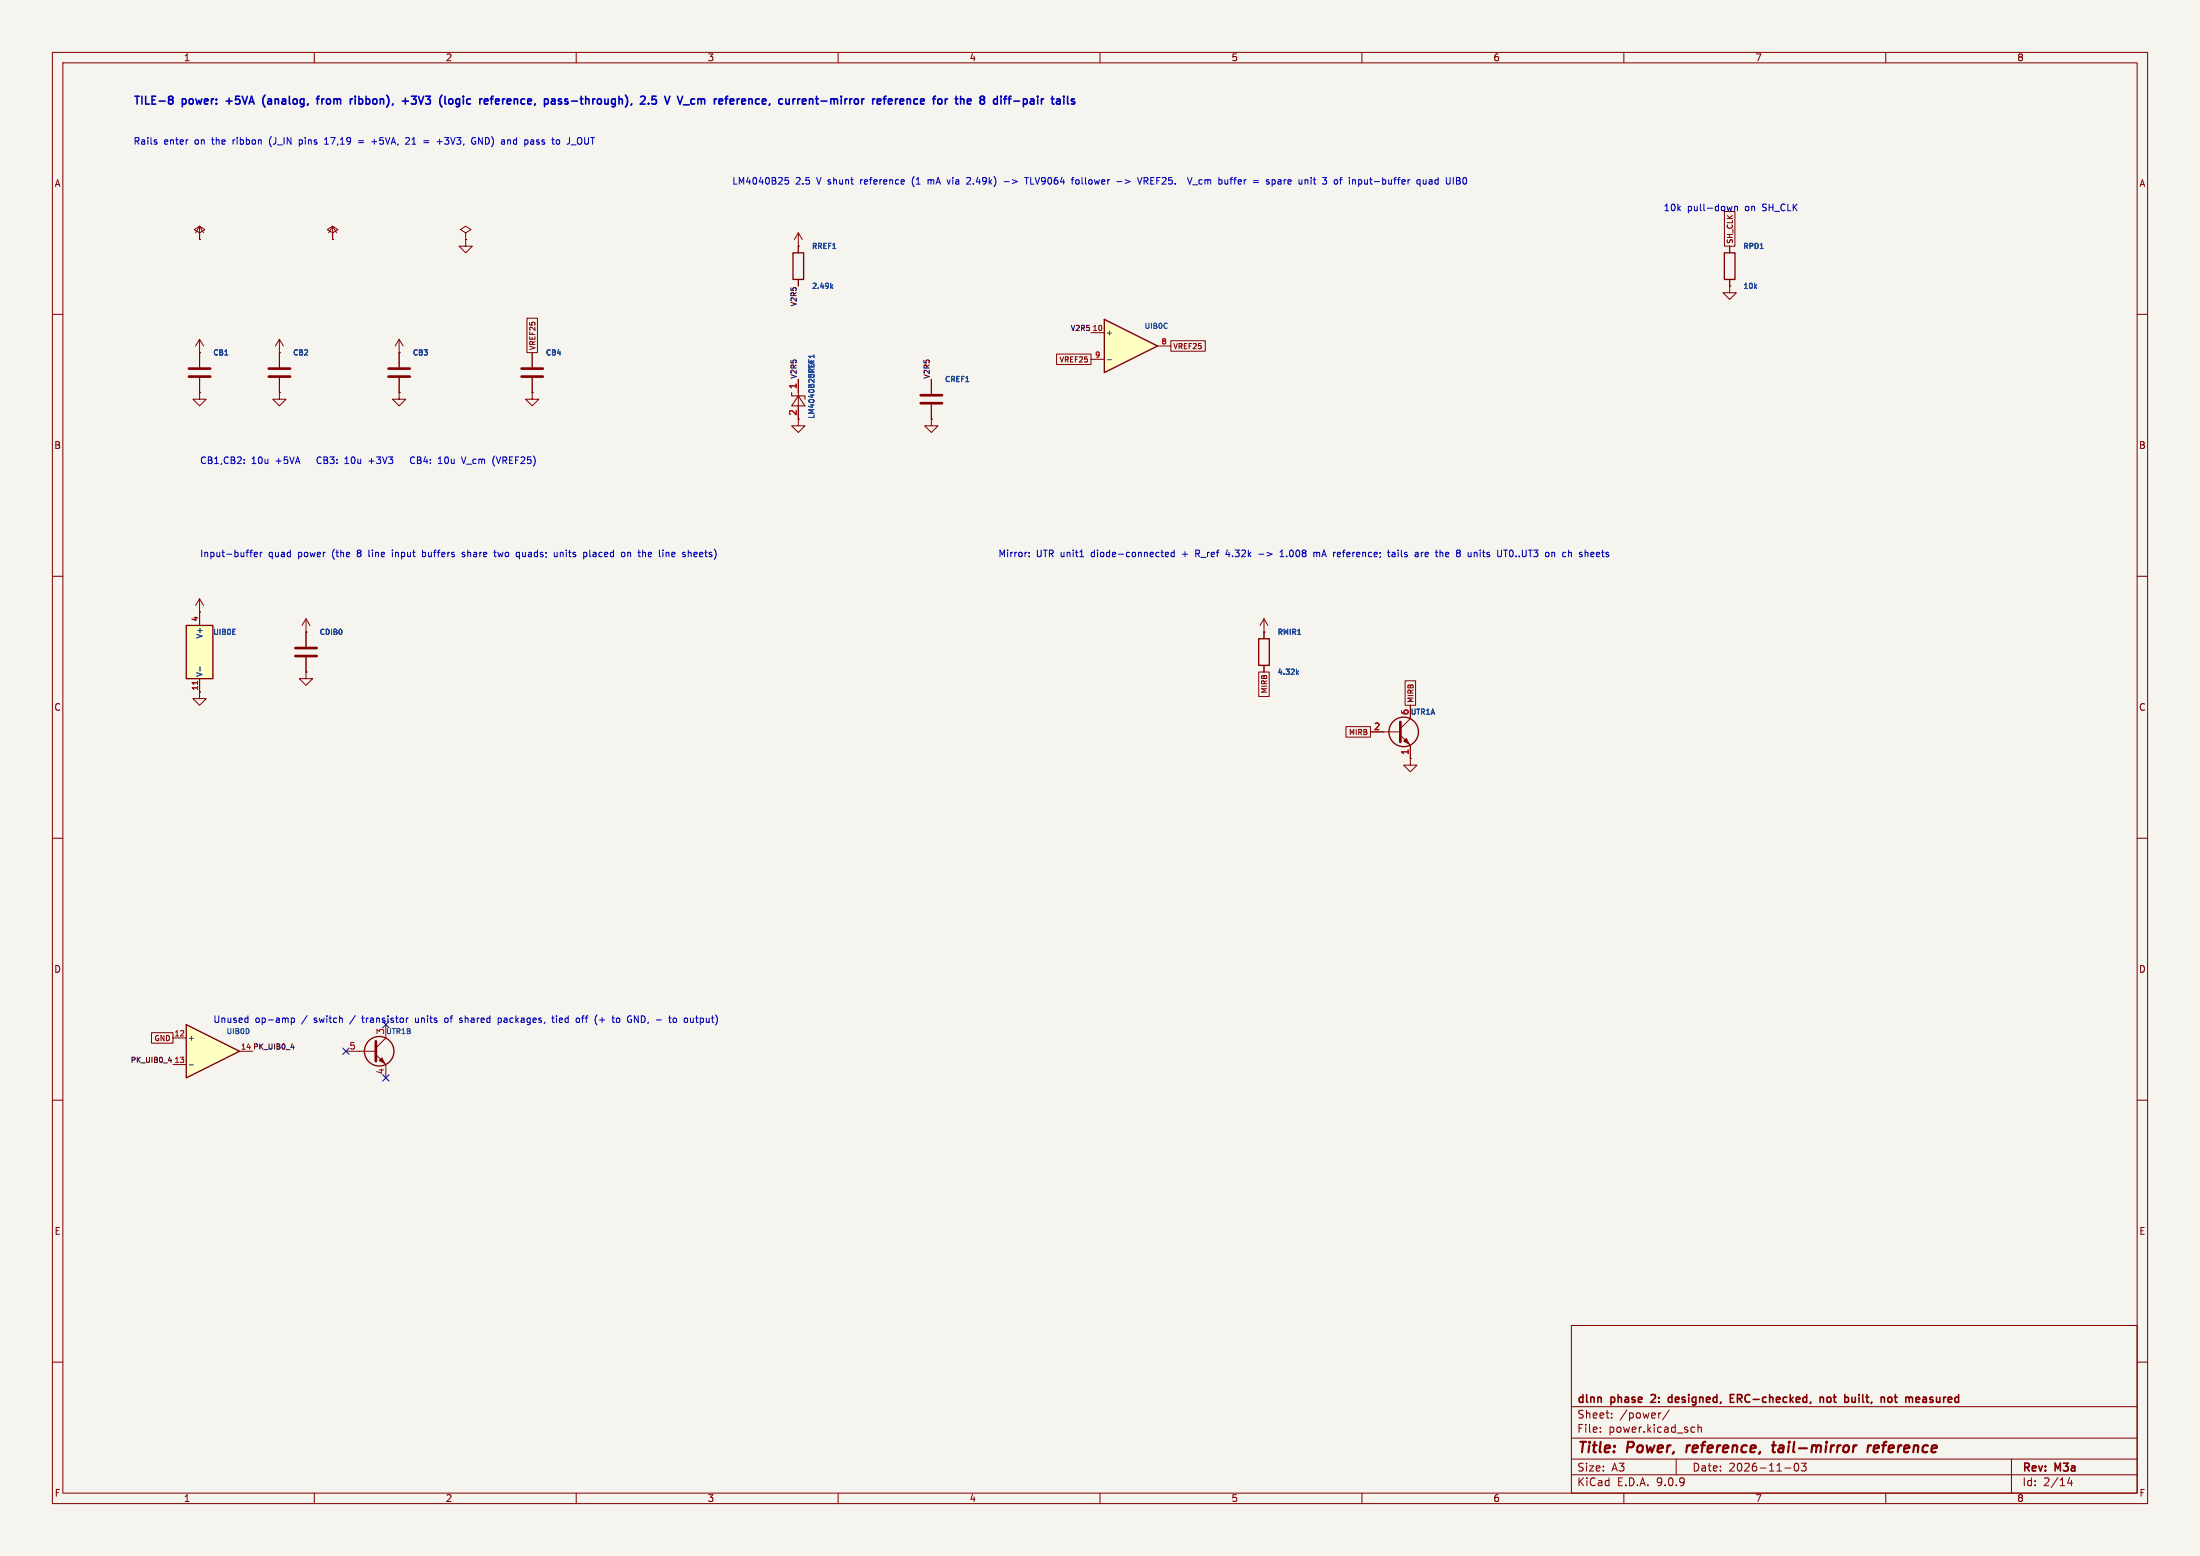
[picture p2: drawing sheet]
<svg xmlns="http://www.w3.org/2000/svg" width="420mm" height="297mm" viewBox="0 0 420 297" stroke-linecap="round" stroke-linejoin="round" font-family="sans-serif">
<path d="M0 0h420v297h-420z" fill="#f5f4ef" stroke="#f5f4ef" stroke-width=".19"/>
<g fill="none" stroke="#840000" stroke-width=".19">
<path d="M10 10h400v277h-400zM12 12h396v273h-396zM60 10v2M110 10v2M160 10v2M210 10v2M260 10v2M310 10v2M360 10v2M88.9 44.5l1-.7-1-.6-1 .6 1 .7v1.2M88.9 45.7h.1M10 60h2"/>
<path d="M408 60h2M10 110h2M408 110h2M10 160h2M269.2 144.8v1.3h1.3l-1.3 1.2-1.2-1.2h1.2M269.2 144.8h.1M408 160h2M73.7 195.6v2.5l-1.9 1.9M10 210h2M66 200.7h5.8M71.8 201.3l1.9 1.9v2.5M408 210h2"/>
<path d="M300 253h108v32h-108zM10 260h2M300 278.5h108M300 274.5h108M300 268.5h108M305.5 273.2v.2M305.5 272.5v.1M307.7 270.5v.2M307.7 269.8v.1M317.1 269.7l-.3 .1M318.7 269.1l-1.3 1.9M320 278.5v3"/>
<path d="M323.1 272.4l.4 .1M323.5 273.3l-.4 .1M324.2 272.5l.2-.1 .3 .1 .1 .9M324.2 271.9v1.5M342.7 279.4l.2-.1a.8 .8 0 0 1 .5 .7 .8 .8 0 0 1-.5 .8l-.2-.2-.2-.4zM343.9 279.3h.9l-.5 .6 .4 .1v.6l-.2 .2-.6-.2M384 278.5v6.5M408 260h2M60 285v2M110 285v2M160 285v2M210 285v2"/>
<path d="M260 285v2M300 281.5h108M310 285v2M340.7 280.2h1.2M360 285v2M395.1 282l-.4 1.1h1M395.4 282.6v1"/>
</g>
<path d="M322.1 275.9l-.2 1.3M338.3 275.9h.7M338.6 275.2l-.2 1.7 .1 .2 .4 .1M356.6 275.9l-.1 1.3M357.2 275.9l-.4 .1-.2 .3M358.5 275.9l-.6 .1-.2 .9 .2 .3h.4M358.7 276.3l-1 .2" fill="none" stroke="#840000" stroke-width=".4"/>
<g fill="none" stroke="#840000" stroke-width=".3">
<path d="M315.3 266.3h-.1M316 266.8l-.9 .9h.9M319.2 266.8l-.4-.1-.3 .3 .1 .6h.6M330.3 266.9h.5M331 266.2h-.7v1.5h.7M347.5 266.8l.2-.1 .3 .1 .1 .9M347.5 266.7v1M349.4 266.8l-.4-.1-.2 .3 .1 .6h.5M354.2 267.5l-.4 .2M354.2 266.7v1M360.7 266.7l.3 .1 .2 .2-.1 .5-.4 .2M361.6 266.7h.6"/>
<path d="M361.8 266.2v1.3l.4 .2M367.5 266.7l-.4 .1M367.6 267.1h-.3a.29 .29 0 0 0-.3 .3 .29 .29 0 0 0 .3 .3h.3"/>
</g>
<path d="M71.8 198.8v3.8" fill="none" stroke="#840000" stroke-width=".51"/>
<circle cx="72.4" cy="200.7" r="2.82" fill="none" stroke="#840000" stroke-width=".25"/>
<path d="M72.4 202.4l.5-.5 .5 1z" fill="#840000" stroke="#840000" stroke-width=".19"/>
<path d="M35.6 195.6l10.1 5.1-10.1 5z" fill="#ffffc2"/>
<g fill="none" stroke="#840000" stroke-width=".25">
<path d="M151.4 48.3h2v5h-2zM329.2 48.3h2v5h-2zM240.3 121.9h2v5.1h-2zM35.6 195.6l10.1 5.1-10.1 5z"/>
<circle cx="268" cy="139.7" r="2.82"/>
</g>
<g fill="none" stroke="#840000" stroke-width=".19">
<path d="M38.1 44.5l1-.7-1-.6-1 .6 1 .7v1.2M38.1 45.7h.1M38.1 43.2l-.8 1.3M38.1 43.2l.8 1.3M38.1 43.2v2.5M63.5 44.5l1-.7-1-.6-1 .6 1 .7v1.2M63.5 45.7h.1M63.5 43.2l-.8 1.3M63.5 43.2l.8 1.3M63.5 43.2v2.5M88.9 45.7v1.3h1.3l-1.3 1.3-1.3-1.3h1.3M88.9 45.7h.1"/>
<path d="M152.4 47h.1M152.4 44.5v3.8M152.4 53.3v1.3M152.4 44.5l-.8 1.2M152.4 44.5l.8 1.2M330.2 54.6v1.3h1.3l-1.3 1.3-1.3-1.3h1.3M330.2 54.6h.1M330.2 47v1.3M330.2 53.3v1.3M177.8 72.4v2.8M177.8 77.2v2.8M177.8 80v1.3h1.3l-1.3 1.3-1.3-1.3h1.3"/>
<path d="M177.8 80h.1M241.3 118.1v3.8M241.3 118.1l-.8 1.3M241.3 118.1l.8 1.3M241.3 120.7h.1M241.3 127v1.3M261.6 139.7h5.7M269.2 134.6v2.6l-1.9 1.9M267.3 140.3l1.9 1.9v2.6M33 198.1h2.6M33 203.2h2.6M45.7 200.7h2.6"/>
</g>
<path d="M158.7 54.7l.3 .4M159 54.4l-.4 .4M247.6 128.3l.3 .4M247.9 128.1l-.4 .3M36.2 203.3h.7" fill="none" stroke="#006464" stroke-width=".19"/>
<path d="M175.8 75.4h4M175.8 77h4M267.3 137.8v3.8" fill="none" stroke="#840000" stroke-width=".51"/>
<path d="M268 141.5l.5-.5 .5 1z" fill="#840000" stroke="#840000" stroke-width=".19"/>
<path d="M210.8 61l10.2 5-10.2 5.1z" fill="#ffffc2"/>
<path d="M210.8 61l10.2 5-10.2 5.1z" fill="none" stroke="#840000" stroke-width=".25"/>
<g fill="none" stroke="#840000" stroke-width=".19">
<path d="M38.1 74.9v1.3h1.3l-1.3 1.3-1.3-1.3h1.3M38.1 74.9h.1M38.1 67.3h.1M38.1 64.8l-.8 1.2M38.1 64.8l.8 1.2M38.1 64.8v5.3M38.1 72.1v2.8M101.6 74.9v1.3h1.3l-1.3 1.3-1.3-1.3h1.3M101.6 74.9h.1M152.4 72.4v8.9h1.3l-1.3 1.3-1.3-1.3h1.3M208.3 63.5h2.5M208.3 68.6h2.5"/>
<path d="M221 66h2.5M38.1 132.1v1.3h1.3l-1.3 1.2-1.3-1.2h1.3"/>
</g>
<path d="M211.4 68.7h.8" fill="none" stroke="#006464" stroke-width=".19"/>
<path d="M151.1 74.9v.7h2.6v.6M152.4 75.6l1.3 1.9h-2.6z" fill="none" stroke="#840000" stroke-width=".2"/>
<path d="M36.1 70.4h4M36.1 71.9h4" fill="none" stroke="#840000" stroke-width=".51"/>
<path d="M35.6 119.4h5v10.1h-5z" fill="#ffffc2"/>
<path d="M35.6 119.4h5v10.1h-5z" fill="none" stroke="#840000" stroke-width=".25"/>
<g fill="none" stroke="#840000" stroke-width=".19">
<path d="M38.1 45.7h.1M63.5 45.7h.1M88.9 45.7h.1M152.4 47h.1M152.4 47v1.3M152.4 53.3v1.3M329.2 40.4h2v6.6h-2zM330.2 54.6h.1M330.2 47v1.3M330.2 53.3v1.3M38.1 74.9h.1M38.1 67.3h.1"/>
<path d="M38.1 67.3v2.8M38.1 72.1v2.8M53.3 74.9v1.3h1.3l-1.3 1.3-1.2-1.3h1.2M53.3 74.9h.1M53.3 67.3h.1M53.3 64.8v5.3M53.3 72.1v2.8M53.3 64.8l-.7 1.2M53.3 64.8l.8 1.2M76.2 74.9v1.3h1.3l-1.3 1.3-1.3-1.3h1.3M76.2 74.9h.1M76.2 67.3h.1"/>
<path d="M76.2 64.8v5.3M76.2 72.1v2.8M76.2 64.8l-.8 1.2M76.2 64.8l.8 1.2M100.6 60.7h2v6.6h-2zM101.6 74.9h.1M101.6 67.3v2.8M101.6 72.1v2.8M152.4 72.4v2.5M152.4 77.5v2.5M177.8 72.4v2.8M177.8 77.2v2.8"/>
<path d="M201.7 67.6h6.6v2h-6.6zM223.5 65h6.6v2h-6.6zM177.8 80h.1M38.1 116.8h.1M38.1 114.3v5.1M38.1 114.3l-.8 1.3M38.1 114.3l.8 1.3M58.4 118.1l-.7 1.3M58.4 118.1l.8 1.3M58.4 118.1v5.3M38.1 129.5v2.6M58.4 120.7h.1"/>
<path d="M58.4 128.3v1.2h1.3l-1.3 1.3-1.3-1.3h1.3M58.4 128.3h.1M58.4 125.5v2.8M240.3 128.3h2v4.6h-2zM241.3 120.7h.1M241.3 120.7v1.2M241.3 127v1.3M257 138.7h4.6v2h-4.6zM261.6 139.7h2.6M268.2 130h2v4.6h-2zM269.2 134.6v2.6M269.2 144.8h.1"/>
<path d="M269.2 142.2v2.6M28.9 197.1h4.1v2h-4.1z"/>
</g>
<path d="M158.7 54.7l.3 .4M159 54.4l-.4 .4M38.2 127.3v.8M247.6 128.3l.3 .4M247.9 128.1l-.4 .3" fill="none" stroke="#006464" stroke-width=".19"/>
<path d="M37.7 130v.6" fill="none" stroke="#a90000" stroke-width=".19"/>
<path d="M51.3 70.4h4.1M51.3 71.9h4.1M74.2 70.4h4M74.2 71.9h4M99.6 70.4h4M99.6 71.9h4M56.4 123.7h4.1M56.4 125.2h4.1" fill="none" stroke="#840000" stroke-width=".51"/>
<path d="M55.6 199.9h.6M56 199.6v.7M32.2 202.5h.6M32.6 202.1v.7" fill="none" stroke="#0f0f0f" stroke-width=".19"/>
<path d="M73.1 195l1.2 1.2M74.3 195l-1.2 1.2M65.4 200.1l1.2 1.2M66.6 200.1l-1.2 1.2M73.1 205.1l1.2 1.2M74.3 205.1l-1.2 1.2" fill="none" stroke="#000084" stroke-width=".19"/>
<g fill="none" stroke="#0000c2" stroke-width=".19">
<path d="M29.8 27.1l.2 .2-.2 .2M29.8 26.7h.1M51.6 26.4l-.2 .5 .2 .7M57.1 26.7v1.2M57.1 27.5h.4M57.5 26.7h-.4M62 27.5h.7M62 26.6l.3-.3v1.2M68.4 26.9h1M68.4 27.2h1M71 27h.9M71.5 26.6v.9"/>
<path d="M77.6 26.3h.5l.1 .3-.8 .9h.8M80.9 26.9h1M80.9 27.2h1M83.4 27h1M84.9 26.3h.8M84.9 27.4v.1M90.5 26.3h.3M90.6 27h.2v.4l-.2 .1M91.4 27.5v-1.2l.7 1.2M97.3 26.7l.2 .2v.6M101.5 26.7h.3l.1 .8M101.9 27.5h-.4"/>
<path d="M101.9 27h-.4M110.3 27.3l.2 .2h.4M110.9 26.3h-.4l-.2 .1M150.5 33.9h-.6l-.1 .6 .2-.1h.4l.2 .2-.1 .4-.2 .1-.5-.1M174.3 34.1l-.1 .4 .1 .8M177.2 34.3v.8M177.5 34.3l-.3 .1M181.4 34.3l-.3 .8M184.7 33.9h.3l.3 .2M185.3 34.2l-.8 .9h.8M191.7 34.7h1M195.6 33.9h.7"/>
<path d="M196 33.9v1.2M196.8 33.9v1.2h.6M206 34.4l-.4-.1-.2 .2 .1 .6h.3l.2-.1M213.2 34.7h1M217.1 33.9l.5 1.2 .4-1.2M218.7 34.5l.4 .6M219 33.9h-.6v1.2M219 34.5h-.6M227.6 33.9l-.5 1.2M227.7 35.3h.9M229 34.4l-.1 .1 .1 .6M234.8 34.3h.5"/>
<path d="M235 33.9v1.2M241.8 35.1h.1M241.8 34.4v.3M244 34.4l.4-.1 .1 .2M244.5 34.6l-.4 .1-.2 .1 .2 .3h.4M250.3 33.9v.1M250.3 34.3v.8M250.7 34.3h.5M250.9 33.9l.1 1.2M254.8 34.4l.3-.1 .3 .2-.1 .5-.2 .1h-.3M261.1 35l-.4 .1M261.1 34.3v.8"/>
<path d="M271.7 34.3l.1 .8h.3l.1-.1M272.2 34.3v.8M272.8 34.4h.5l.1 .7M273.4 34.6l-.4 .1-.2 .1 .2 .3h.4M274.4 34.3l-.3 .1-.2 .1 .1 .5 .4 .1M279.3 34.4l.3-.5a.68 .68 0 0 1 .4 .6 .68 .68 0 0 1-.4 .6l-.3-.4M330.7 39.4l-.3 .8-.2-.6M331.1 39.4v.8M331.1 39.5l.2-.1h.3l.1 .8M46.6 88.4v.1M46.6 87.7v.1M60.8 87.3l-.3 .5 .3 .6"/>
<path d="M65.8 88.5h.8M65.8 87.6l.4-.4v1.3M70.4 88h1M79.1 87.3a.6 .6 0 0 0-.8 .5 .6 .6 0 0 0 .6 .7l.2-.1M85.2 87.2a.79 .79 0 0 0 0 1.3M89.1 88.6h.9M95.6 87.2l-.4 1.3M47.7 105.4h.5M48.2 105l-.3 .2v1.1M48.5 105.8l.6-.1v-.2l-.4-.1-.2 .2 .1 .6h.5M49.7 105.4v.9M50.1 105.4l-.4 .3"/>
<path d="M70.4 105v1.1l.2 .2M74.9 105v.1M74.9 105.4v.9M80.7 105.5l.3-.1 .2 .1M80.7 105v1.3M81.2 106.1l-.2 .2-.3-.1M88.7 105.5l-.3-.1-.2 .2 .1 .2 .4 .1v.3h-.5M94.3 105.4h.4M94.4 106.1l.3 .2M95 105.4l.3 .9M106.4 106.1l-.4 .2M106.4 105.4v.9"/>
<path d="M107 105.4v.9M107.3 105.4l-.3 .1M111.9 105.5l.1 .2-.1 .5M112.6 105v1.1l.2 .2M119.2 105.5l.1 .2-.1 .5M119.8 105.5l.4-.1 .2 .2M119.8 105.4v.9M123.8 105.5v.7M124.4 105.7l-.6 .1M127.3 105.4l.4 .2v.7M131.8 105.4l.1 .2v.7M132.7 105.4l-.2 .2v.5l.2 .2"/>
<path d="M133.1 105.7l-.6 .1M196.5 106.1v.2M196.5 105.5v.1M206.1 106.3h.8M222.5 105.8l.6-.1-.1-.2-.3-.1-.2 .2v.6h.5M224.2 105.5l-.4-.1-.2 .3 .1 .5h.5M224.2 105v1.3M228.3 105.7h.5M228.8 105h-.5v1.3M234.3 104.9l-.3 .9h.8M240.3 105.8h1M244.4 106.3h.7"/>
<path d="M244.4 105.4l.3-.4v1.3M250.8 105.5l.4-.1 .2 .2M250.8 105.4v.9M251.4 105.6v.7M251.9 105.5l-.3-.1-.2 .2M255.5 106.3h.2M255.5 105.4h.2M255.9 105.7l-.6 .1M264.9 105.4h.4M265 105v1.1l.3 .2M265.8 105.5l.3-.1 .2 .2M266.3 105.7l-.4 .1-.2 .2 .2 .3 .4-.1"/>
<path d="M270.5 105.4l.2 .2v.7M270.7 106.2l-.4 .1M270.7 105.7l-.4 .1M271.3 105.4v.9M271.7 105.4l-.4 .3M275.3 105.4l.1 .2v.7M287.1 105h.7M287.4 105v1.3M288.3 105.1l-.2 .4 .2 .7M303.9 105.4l.3 .1 .1 .2-.6 .1M304.2 106.2l-.3 .1M47.2 194.3l.1 .1"/>
<path d="M47.3 193.9v1.3M47.3 195.1l-.1 .1M55.6 194.3v1.3M55.6 194.4l.4-.1 .2 .3-.1 .5h-.5M69 194.3h.5M69.2 193.9l.1 1.2M77.9 194.3l-.2 .1M79.3 194.3v.7l.4 .2M85.4 194.4l-.3-.1-.2 .3v.4l.2 .2 .3-.1M87.9 194.3l.3 .1M87.9 194.7l.3 .1 .1 .2-.4 .2M95.1 194.4l.4-.1 .2 .3-.1 .5h-.5"/>
<path d="M95.1 194.3v1.3M105.3 194.3h.5M105.5 193.9v1.1l.3 .2M106.2 193.9v.1M106.2 194.3v.9M110.4 194.3l.2 .3v.3l-.2 .3M111 194.3h.5M111.4 193.9l-.2 .2v1.1M114.5 194.7h.9M114.9 194.2v1M117.8 194.4l.3-.1 .2 .3v.4l-.2 .2-.3-.1M121.1 193.9l.7 1.3"/>
<path d="M129 194.4l.2 .2-.2 .5M132.8 194.3h.5M133 193.9v1.1l.3 .2"/>
</g>
<g fill="none" stroke="#0000c2" stroke-width=".3">
<path d="M32.3 18.9l.2 .1M32.3 18.4h.4l.3 .1v.2l-.3 .3M32.5 19h.2M32.5 19l-.2 .1M32.7 19l.3 .3v.4l-.3 .2-.4-.1M50.6 18.2a1.72 1.72 0 0 0 0 2.2M60.4 18.9h.6M61 18.4l-.4 .2v1.3M61.5 18.9v1M61.7 18.9l-.2 .3M67.8 18.4v.1M67.8 18.9v1"/>
<path d="M68.5 19.8l.5 .1M68.5 18.4v1.5M69 18.9h-.5M76.8 19.3h1.2M78.5 18.4h1l-.5 .5 .3 .1M78.5 19.7l.2 .2 .6-.1M85.7 19l.3-.1 .4 .1 .1 .6-.2 .2-.3 .1-.3-.2zM93.6 18.9h.6M94.2 18.4l-.4 .2M95.3 19.1l-.2-.2h-.3l-.2 .2 .1 .7h.5M95.3 19.2l-.7 .2M107.2 18.9h-.4l-.2 .2 .1 .2 .5 .1v.4h-.6"/>
<path d="M107.8 19.8l.4 .1M108.2 18.9h-.3l-.1 .2 .1 .2 .3 .1M125.2 18.4h-.7v.7l.2-.2 .5 .1 .1 .2-.1 .5-.2 .2-.5-.2M126.9 18.4l.5 1.5M132.5 18.9h-.5l-.1 .3 .1 .5 .5 .2M143 18.9v1M143.2 18.9l-.2 .1M154.5 19l.2-.1h.4l.1 1M154.5 18.9v1M155.7 18.9h.5M155.9 18.4l.1 1.4M171.2 18.9h.2"/>
<path d="M171.8 19.4l.7-.2v-.3h-.5l-.2 .2 .1 .7h.6M173.2 19l.2-.1h.3l.1 1M173.2 18.9v1M184.9 18.9h.4l.1 .3-.7 .2M185.3 19.8l-.4 .1M191.1 18.4v.1M191.1 18.9v1M196 18.9l.1 .3-.1 .6M196.9 18.9h-.2M196.9 19.3a.29 .29 0 0 0-.2 .3 .29 .29 0 0 0 .2 .3M130.5 20h1.1"/>
</g>
<g font-size="2.8" fill="#840000">
<text x="301" y="277.9">Title:</text>
<text x="310.6" y="277.9">Power,</text>
<text x="322.8" y="277.9">reference,</text>
<text x="340.1" y="277.9">tail-mirror</text>
<text x="359" y="277.9">reference</text>
</g>
<g font-size="2.1" fill="#0000c2">
<text x="25.4" y="20.1">TILE-8</text>
<text x="34.9" y="20.1">power:</text>
<text x="43.8" y="20.1">+5VA</text>
<text x="51.4" y="20.1">(analog,</text>
<text x="62.4" y="20.1">from</text>
<text x="69.3" y="20.1">ribbon),</text>
<text x="79.9" y="20.1">+3V3</text>
<text x="87.6" y="20.1">(logic</text>
<text x="95.8" y="20.1">reference,</text>
<text x="108.8" y="20.1">pass-through),</text>
<text x="127.8" y="20.1">2.5</text>
<text x="133.1" y="20.1">V</text>
<text x="136.2" y="20.1">V_cm</text>
<text x="143.6" y="20.1">reference,</text>
<text x="156.6" y="20.1">current-mirror</text>
<text x="175" y="20.1">reference</text>
<text x="187.3" y="20.1">for</text>
<text x="192.2" y="20.1">the</text>
<text x="197.4" y="20.1">8</text>
<text x="200.6" y="20.1">diff-pair</text>
</g>
<g font-size="2.1" fill="#840000">
<text x="301" y="268.2">dlnn</text>
<text x="307.6" y="268.2">phase</text>
<text x="315.9" y="268.2">2:</text>
<text x="319.8" y="268.2">designed,</text>
<text x="332.2" y="268.2">ERC-checked,</text>
<text x="349.9" y="268.2">not</text>
<text x="355.2" y="268.2">built,</text>
<text x="362.8" y="268.2">not</text>
<text x="368.1" y="268.2">measured</text>
<text x="301" y="273.7">File:</text>
<text x="301" y="271">Sheet:</text>
<text x="307.1" y="273.7">power.kicad_sch</text>
<text x="309.2" y="271">/power/</text>
<text x="301" y="281.1">Size:</text>
<text x="307.6" y="281.1">A3</text>
<text x="323" y="281.1">Date:</text>
<text x="330" y="281.1">2026-11-03</text>
<text x="386" y="281.3">Rev:</text>
<text x="392.4" y="281.3">M3a</text>
<text x="301" y="283.9">KiCad</text>
<text x="308.7" y="283.9">E.D.A.</text>
<text x="316.3" y="283.9">9.0.9</text>
<text x="386" y="283.9">Id:</text>
<text x="390.1" y="283.9">2/14</text>
</g>
<g font-size="1.8" fill="#840000">
<text x="35" y="11.9">1</text>
<text x="85" y="11.9">2</text>
<text x="135" y="11.9">3</text>
<text x="185" y="11.9">4</text>
<text x="235" y="11.9">5</text>
<text x="285" y="11.9">6</text>
<text x="335" y="11.9">7</text>
<text x="385" y="11.9">8</text>
<text x="10.3" y="35.9">A</text>
<text x="408.3" y="35.9">A</text>
<text x="152.1" y="79.4" transform="rotate(-90 152.1 79.4)">2</text>
<text x="10.3" y="85.9">B</text>
<text x="408.2" y="85.9">B</text>
<text x="10.3" y="135.9">C</text>
<text x="408.2" y="135.9">C</text>
<text x="10.3" y="185.9">D</text>
<text x="408.2" y="185.9">D</text>
<text x="10.3" y="235.9">E</text>
<text x="408.3" y="235.9">E</text>
<text x="10.3" y="285.9">F</text>
<text x="35" y="286.9">1</text>
<text x="85" y="286.9">2</text>
<text x="135" y="286.9">3</text>
<text x="185" y="286.9">4</text>
<text x="235" y="286.9">5</text>
<text x="285" y="286.9">6</text>
<text x="335" y="286.9">7</text>
<text x="385" y="286.9">8</text>
<text x="408.3" y="285.9">F</text>
</g>
<g font-size="1.8" fill="#0000c2">
<text x="25.4" y="27.7">Rails</text>
<text x="31.3" y="27.7">enter</text>
<text x="37.3" y="27.7">on</text>
<text x="40.8" y="27.7">the</text>
<text x="44.9" y="27.7">ribbon</text>
<text x="52.1" y="27.7">(J_IN</text>
<text x="57.9" y="27.7">pins</text>
<text x="63" y="27.7">17,19</text>
<text x="72.4" y="27.7">+5VA,</text>
<text x="79.1" y="27.7">21</text>
<text x="82.7" y="27.7">=</text>
<text x="85.5" y="27.7">+3V3,</text>
<text x="92.3" y="27.7">GND)</text>
<text x="98.2" y="27.7">and</text>
<text x="102.8" y="27.7">pass</text>
<text x="108.4" y="27.7">to</text>
<text x="111.4" y="27.7">J_OUT</text>
<text x="139.7" y="35.3">LM4040B25</text>
<text x="151.9" y="35.3">2.5</text>
<text x="156.1" y="35.3">V shunt</text>
<text x="164.7" y="35.3">reference</text>
<text x="174.8" y="35.3">(1</text>
<text x="178" y="35.3">mA</text>
<text x="181.9" y="35.3">via</text>
<text x="185.8" y="35.3">2.49k)</text>
<text x="193.1" y="35.3">-&gt;</text>
<text x="197.4" y="35.3">TLV9064</text>
<text x="206.5" y="35.3">follower</text>
<text x="215.3" y="35.3">-&gt;</text>
<text x="219.6" y="35.3">VREF25.</text>
<text x="229.5" y="35.3">V_cm</text>
<text x="235.5" y="35.3">buffer</text>
<text x="242.3" y="35.3">=</text>
<text x="245.1" y="35.3">spare</text>
<text x="251.4" y="35.3">unit</text>
<text x="256.2" y="35.3">3</text>
<text x="258.6" y="35.3">of</text>
<text x="261.7" y="35.3">input-buffer</text>
<text x="274.8" y="35.3">quad</text>
<text x="317.5" y="40.4">10k</text>
<text x="322.1" y="40.4">pull-down</text>
<text x="333.3" y="40.4">on</text>
<text x="336.7" y="40.4">SH_CLK</text>
<text x="38.1" y="88.7">CB1,CB2:</text>
<text x="48" y="88.7">10u</text>
<text x="52.7" y="88.7">+5VA</text>
<text x="61.2" y="88.7">CB3:</text>
<text x="66.7" y="88.7">10u</text>
<text x="71.5" y="88.7">+3V3</text>
<text x="80" y="88.7">CB4:</text>
<text x="85.6" y="88.7">10u</text>
<text x="90.3" y="88.7">V_cm</text>
<text x="96.3" y="88.7">(VREF25)</text>
<text x="38.1" y="106.4">Input-buffer</text>
<text x="51.2" y="106.4">quad</text>
<text x="57" y="106.4">power</text>
<text x="63.7" y="106.4">(the</text>
<text x="68.7" y="106.4">8</text>
<text x="71" y="106.4">line</text>
<text x="75.7" y="106.4">input</text>
<text x="81.7" y="106.4">buffers</text>
<text x="89.5" y="106.4">share</text>
<text x="95.9" y="106.4">two</text>
<text x="100.2" y="106.4">quads;</text>
<text x="107.6" y="106.4">units</text>
<text x="113.5" y="106.4">placed</text>
<text x="120.9" y="106.4">on</text>
<text x="124.4" y="106.4">the</text>
<text x="128.5" y="106.4">line</text>
<text x="133.2" y="106.4">sheets)</text>
<text x="190.5" y="106.4">Mirror:</text>
<text x="197.8" y="106.4">UTR unit1</text>
<text x="208.6" y="106.4">diode-connected</text>
<text x="226.1" y="106.4">+</text>
<text x="228.9" y="106.4">R_ref</text>
<text x="234.9" y="106.4">4.32k</text>
<text x="241.3" y="106.4">-&gt;</text>
<text x="245.6" y="106.4">1.008</text>
<text x="252.3" y="106.4">mA</text>
<text x="256.2" y="106.4">reference;</text>
<text x="266.9" y="106.4">tails</text>
<text x="272.2" y="106.4">are</text>
<text x="276.4" y="106.4">the</text>
<text x="280.6" y="106.4">8</text>
<text x="282.9" y="106.4">units</text>
<text x="288.8" y="106.4">UT0..UT3</text>
<text x="298.2" y="106.4">on</text>
<text x="301.6" y="106.4">ch</text>
<text x="305" y="106.4">sheets</text>
<text x="40.6" y="195.3">Unused</text>
<text x="48.7" y="195.3">op-amp</text>
<text x="57.7" y="195.3">/</text>
<text x="60.2" y="195.3">switch</text>
<text x="67.3" y="195.3">/</text>
<text x="69.8" y="195.3">transistor</text>
<text x="80.1" y="195.3">units</text>
<text x="86" y="195.3">of</text>
<text x="89" y="195.3">shared</text>
<text x="96.5" y="195.3">packages,</text>
<text x="107.1" y="195.3">tied</text>
<text x="111.9" y="195.3">off</text>
<text x="115.6" y="195.3">(+</text>
<text x="119.2" y="195.3">to</text>
<text x="122.3" y="195.3">GND, -</text>
<text x="130.7" y="195.3">to</text>
<text x="133.7" y="195.3">output)</text>
</g>
<g font-size="1.8" fill="#a90000">
<text x="152.1" y="74.4" transform="rotate(-90 152.1 74.4)">1</text>
<text x="269" y="136.6" transform="rotate(-90 269 136.6)">6</text>
<text x="262.2" y="139.4">2</text>
<text x="269" y="144.2" transform="rotate(-90 269 144.2)">1</text>
<text x="66.6" y="200.4">5</text>
<text x="73.4" y="205.2" transform="rotate(-90 73.4 205.2)">4</text>
</g>
<text font-size="1.8" fill="#006464" x="73.4" y="197.6" transform="rotate(-90 73.4 197.6)">3</text>
<g font-size="1.4" fill="#006464">
<text x="154.9" y="47.7">RREF1</text>
<text x="332.7" y="47.7">RPD1</text>
<text x="154.9" y="55.3">2.49k</text>
<text x="332.7" y="55.3">10k</text>
<text x="211.1" y="64.2">+</text>
<text x="218.4" y="63">UIB0C</text>
<text x="40.6" y="68">CB1</text>
<text x="55.8" y="68">CB2</text>
<text x="78.7" y="68">CB3</text>
<text x="104.1" y="68">CB4</text>
<text x="155.7" y="72.4" transform="rotate(-90 155.7 72.4)">UREF1</text>
<text x="180.3" y="73.1">CREF1</text>
<text x="155.7" y="80.1" transform="rotate(-90 155.7 80.1)">LM4040B25FTA</text>
<text x="38.8" y="122" transform="rotate(-90 38.8 122)">V+</text>
<text x="40.6" y="121.4">UIB0E</text>
<text x="60.9" y="121.4">CDIB0</text>
<text x="243.8" y="121.4">RMIR1</text>
<text x="38.8" y="129.3" transform="rotate(-90 38.8 129.3)">V-</text>
<text x="243.8" y="129">4.32k</text>
<text x="269.2" y="136.6">UTR1A</text>
<text x="43.1" y="197.6">UIB0D</text>
<text x="73.6" y="197.6">UTR1B</text>
<text x="35.8" y="198.9">+</text>
</g>
<g font-size="1.4" fill="#840000">
<text x="331" y="46.6" transform="rotate(-90 331 46.6)">SH_CLK</text>
<text x="102.4" y="66.9" transform="rotate(-90 102.4 66.9)">VREF25</text>
<text x="202.1" y="69.4">VREF25</text>
<text x="223.9" y="66.8">VREF25</text>
<text x="37.8" y="131.9" transform="rotate(-90 37.8 131.9)">11</text>
<text x="242.1" y="132.5" transform="rotate(-90 242.1 132.5)">MIRB</text>
<text x="270" y="134.2" transform="rotate(-90 270 134.2)">MIRB</text>
<text x="257.4" y="140.5">MIRB</text>
<text x="29.3" y="198.9">GND</text>
</g>
<g font-size="1.4" fill="#0f0f0f">
<text x="152.1" y="58.6" transform="rotate(-90 152.1 58.6)">V2R5</text>
<text x="204.3" y="63.2">V2R5</text>
<text x="152.1" y="72.4" transform="rotate(-90 152.1 72.4)">V2R5</text>
<text x="177.5" y="72.4" transform="rotate(-90 177.5 72.4)">V2R5</text>
<text x="24.8" y="202.9">PK_UIB0_4</text>
<text x="45.9" y="200.4">14 PK_UIB0_4</text>
</g>
<g font-size="1.4" fill="#a90000">
<text x="208.5" y="63.2">10</text>
<text x="221.6" y="65.8">8</text>
<text x="208.9" y="68.3">9</text>
<text x="37.8" y="118.7" transform="rotate(-90 37.8 118.7)">4</text>
<text x="33.2" y="197.9">12</text>
<text x="33.2" y="202.9">13</text>
</g>
</svg>
